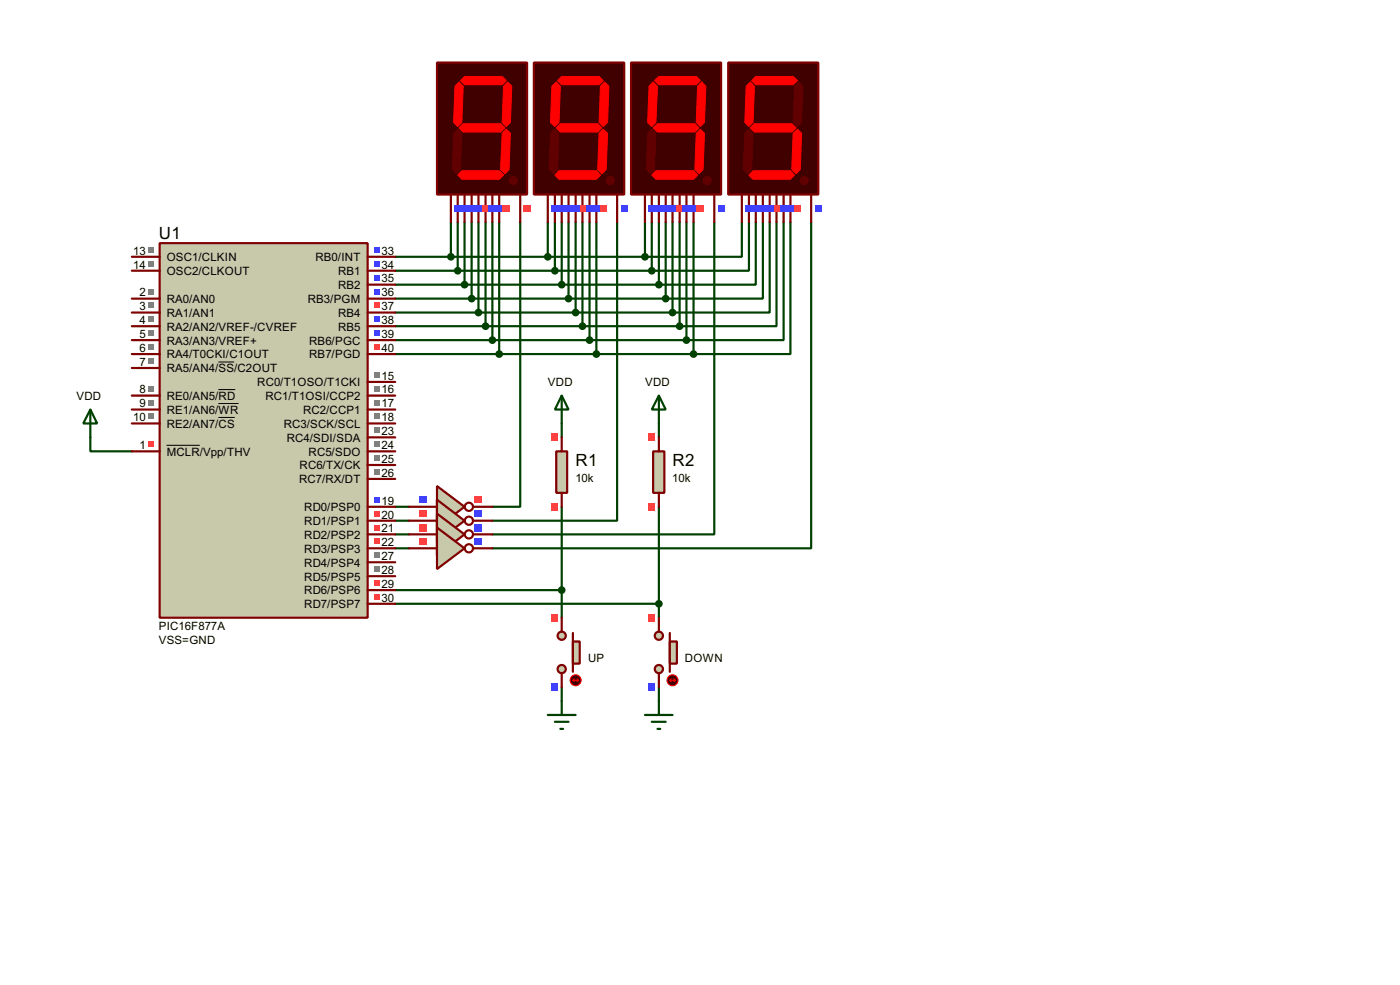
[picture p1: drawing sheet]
<svg xmlns="http://www.w3.org/2000/svg" width="256mm" height="180mm" viewBox="0 0 256 180" stroke-linecap="round" stroke-linejoin="round" font-family="sans-serif">
<g fill="none" stroke="#004000" stroke-width=".4">
<path d="M72.4 47h45.8M72.4 49.6h47M72.4 52.1h48.3M72.4 54.7h49.6M72.4 57.2h50.8M72.4 59.7h52.1M82.6 40.7v6.3M83.9 40.7v8.9M85.1 40.7v11.4M86.4 40.7v14M87.7 40.7v16.5M89 40.7v19"/>
<path d="M90.2 40.7v21.6M91.5 40.7v24.1M95.3 40.7v52.1h-5.1M100.4 40.7v6.3M101.7 40.7v8.9M102.9 40.7v11.4M104.2 40.7v14M105.5 40.7v16.5M106.7 40.7v19M108 40.7v21.6M109.3 40.7v24.1M113.1 40.7v54.6h-22.9"/>
<path d="M118.2 40.7v6.3M119.4 40.7v8.9M120.7 40.7v11.4M122 40.7v14M123.2 40.7v16.5M124.5 40.7v19M125.8 40.7v21.6M127.1 40.7v24.1M130.9 40.7v57.1h-40.7M135.9 40.7v6.3h-17.7M137.2 40.7v8.9h-17.8M138.5 40.7v11.4h-17.8"/>
<path d="M139.8 40.7v14h-17.8M141 40.7v16.5h-17.8M142.3 40.7v19h-17.8M143.6 40.7v21.6h-17.8M144.8 40.7v24.1h-17.7M148.6 40.7v59.7h-58.4M16.6 75l1.2 2.5h-2.5zM16.6 75v7.6h7.6M72.4 62.3h53.4M72.4 64.8h54.7M102.9 77.5v2.6M120.7 77.5v2.6"/>
<path d="M72.4 92.8h2.6M72.4 95.3h2.6M72.4 97.8h2.6M102.9 92.8v20.3M120.7 92.8v20.3M72.4 100.4h2.6M72.4 108h30.5M72.4 110.5h48.3M102.9 125.8v2.5M120.7 125.8v2.5"/>
</g>
<path d="M80.1 89l5 3.8-5 3.8z" fill="#c8c8aa" stroke="#800000" stroke-width=".4"/>
<g fill="none" stroke="#800000" stroke-width=".4">
<path d="M75 92.8h5.1M86.7 92.8h3.5"/>
<circle cx="85.9" cy="92.8" r=".75"/>
</g>
<path d="M87 90.9h1.3v1.2h-1.3z" fill="#ff4040"/>
<path d="M76.9 90.9h1.3v1.2h-1.3z" fill="#4040ff"/>
<path d="M80.1 91.5l5 3.8-5 3.8z" fill="#c8c8aa" stroke="#800000" stroke-width=".4"/>
<g fill="none" stroke="#800000" stroke-width=".4">
<path d="M75 95.3h5.1M86.7 95.3h3.5"/>
<circle cx="85.9" cy="95.3" r=".75"/>
</g>
<path d="M87 93.4h1.3v1.3h-1.3z" fill="#4040ff"/>
<path d="M76.9 93.4h1.3v1.3h-1.3z" fill="#ff4040"/>
<path d="M80.1 94l5 3.8-5 3.9z" fill="#c8c8aa" stroke="#800000" stroke-width=".4"/>
<g fill="none" stroke="#800000" stroke-width=".4">
<path d="M75 97.8h5.1M86.7 97.8h3.5"/>
<circle cx="85.9" cy="97.8" r=".75"/>
</g>
<path d="M87 95.9h1.3v1.3h-1.3z" fill="#4040ff"/>
<path d="M76.9 95.9h1.3v1.3h-1.3z" fill="#ff4040"/>
<path d="M29.3 44.5h38.1v68.6h-38.1z" fill="#c8c8aa" stroke="#800000" stroke-width=".4"/>
<g fill="none" stroke="#800000" stroke-width=".4">
<path d="M24.2 54.7h5.1M24.2 57.2h5.1M24.2 59.7h5.1M24.2 47h5.1M24.2 49.6h5.1M67.4 54.7h5M67.4 57.2h5M67.4 59.7h5M67.4 47h5M67.4 49.6h5M67.4 52.1h5M24.2 64.8h5.1"/>
<path d="M24.2 67.4h5.1M24.2 72.4h5.1M24.2 75h5.1M24.2 77.5h5.1M24.2 62.3h5.1M67.4 64.8h5M67.4 72.4h5M67.4 75h5M67.4 77.5h5M67.4 62.3h5M67.4 69.9h5M24.2 82.6h5.1"/>
<path d="M67.4 92.8h5M67.4 95.3h5M67.4 97.8h5M67.4 87.7h5M67.4 85.1h5M67.4 82.6h5M67.4 80.1h5M67.4 110.5h5M67.4 108h5M67.4 105.5h5M67.4 102.9h5M67.4 100.4h5"/>
</g>
<path d="M40 66.3h2.9M40 71.3h3.1M40 73.9h3.7M40 76.4h3M30.5 81.5h6.1" fill="none" stroke="#000" stroke-width=".18"/>
<g fill="#808080">
<path d="M27.1 52.9h1v1h-1z"/>
<path d="M27.1 55.4h1v1h-1z"/>
<path d="M27.1 58h1v1h-1z"/>
<path d="M27.1 63h1v1.1h-1z"/>
<path d="M27.1 65.6h1v1h-1z"/>
<path d="M27.1 70.7h1v1h-1z"/>
<path d="M27.1 73.2h1v1h-1z"/>
<path d="M27.1 75.7h1v1.1h-1z"/>
<path d="M27.1 45.3h1v1h-1z"/>
<path d="M27.1 47.8h1v1h-1z"/>
<path d="M68.5 70.7h1v1h-1z"/>
<path d="M68.5 73.2h1v1h-1z"/>
<path d="M68.5 75.7h1v1.1h-1z"/>
</g>
<path d="M68.5 91h1v1h-1z" fill="#4040ff"/>
<g fill="#ff4040">
<path d="M68.5 93.5h1v1h-1z"/>
<path d="M68.5 63h1v1.1h-1z"/>
</g>
<g fill="#4040ff">
<path d="M68.5 60.5h1v1h-1z"/>
<path d="M68.5 58h1v1h-1z"/>
</g>
<path d="M68.5 55.4h1v1h-1z" fill="#ff4040"/>
<g fill="#4040ff">
<path d="M68.5 52.9h1v1h-1z"/>
<path d="M68.5 50.3h1v1.1h-1z"/>
<path d="M68.5 47.8h1v1h-1z"/>
<path d="M68.5 45.3h1v1h-1z"/>
</g>
<g fill="#ff4040">
<path d="M68.5 108.8h1v1h-1z"/>
<path d="M68.5 106.2h1v1h-1z"/>
</g>
<g fill="#808080">
<path d="M68.5 103.7h1v1h-1z"/>
<path d="M68.5 101.1h1v1.1h-1z"/>
</g>
<g fill="#ff4040">
<path d="M68.5 98.6h1v1h-1z"/>
<path d="M68.5 96.1h1v1h-1z"/>
</g>
<g fill="#808080">
<path d="M68.5 85.9h1v1h-1z"/>
<path d="M68.5 83.4h1v1h-1z"/>
<path d="M68.5 80.8h1v1h-1z"/>
<path d="M68.5 78.3h1v1h-1z"/>
<path d="M27.1 60.5h1v1h-1z"/>
<path d="M68.5 68.1h1v1h-1z"/>
</g>
<path d="M27.1 80.8h1v1h-1z" fill="#ff4040"/>
<path d="M80.1 96.6l5 3.8-5 3.8z" fill="#c8c8aa" stroke="#800000" stroke-width=".4"/>
<g fill="none" stroke="#800000" stroke-width=".4">
<path d="M75 100.4h5.1M86.7 100.4h3.5"/>
<circle cx="85.9" cy="100.4" r=".75"/>
</g>
<path d="M87 98.5h1.3v1.2h-1.3z" fill="#4040ff"/>
<path d="M76.9 98.5h1.3v1.2h-1.3z" fill="#ff4040"/>
<path d="M80.1 11.5h16.5v24.1h-16.5z" fill="#400000" stroke="#800000" stroke-width=".4"/>
<g fill="#600000" stroke="#600000" stroke-width=".18">
<path d="M84.4 14.8l.7-.8h6.9l.8 .8-.8 .7h-6.9z" fill-rule="evenodd"/>
<path d="M93 15l.8 .8-.3 6.6-.7 .8-.8-.8 .3-6.6z" fill-rule="evenodd"/>
<path d="M84.9 22.7h6.8l.8 .7-.8 .8h-6.8l-.8-.8z" fill-rule="evenodd"/>
<path d="M84.1 15l.8 .8-.3 6.6-.7 .8-.8-.8 .3-6.6z" fill-rule="evenodd"/>
<path d="M92 24.4l.8-.7 .7 .7-.2 6.6-.8 .8-.8-.8z" fill-rule="evenodd"/>
<path d="M84.6 31.3h6.9l.8 .8-.8 .7h-6.9l-.7-.7z" fill-rule="evenodd"/>
<path d="M83.1 24.4l.8-.7 .7 .7-.2 6.6-.8 .8-.7-.8z" fill-rule="evenodd"/>
<circle cx="94" cy="33.1" r=".75"/>
</g>
<g fill="#f00" stroke="#f00" stroke-width=".18">
<path d="M84.4 14.8l.7-.8h6.9l.8 .8-.8 .7h-6.9z" fill-rule="evenodd"/>
<path d="M93 15l.8 .8-.3 6.6-.7 .8-.8-.8 .3-6.6z" fill-rule="evenodd"/>
<path d="M92 24.4l.8-.7 .7 .7-.2 6.6-.8 .8-.8-.8z" fill-rule="evenodd"/>
<path d="M84.6 31.3h6.9l.8 .8-.8 .7h-6.9l-.7-.7z" fill-rule="evenodd"/>
<path d="M84.1 15l.8 .8-.3 6.6-.7 .8-.8-.8 .3-6.6z" fill-rule="evenodd"/>
<path d="M84.9 22.7h6.8l.8 .7-.8 .8h-6.8l-.8-.8z" fill-rule="evenodd"/>
</g>
<path d="M82.6 35.6v5.1M83.9 35.6v5.1M85.1 35.6v5.1M86.4 35.6v5.1M87.7 35.6v5.1M89 35.6v5.1M90.2 35.6v5.1M91.5 35.6v5.1M95.3 35.6v5.1" fill="none" stroke="#800000" stroke-width=".4"/>
<g fill="#4040ff">
<path d="M83.2 37.5h1.3v1.3h-1.3z"/>
<path d="M85.8 37.5h1.2v1.3h-1.2z"/>
</g>
<path d="M88.3 37.5h1.3v1.3h-1.3z" fill="#ff4040"/>
<path d="M90.9 37.5h1.2v1.3h-1.2z" fill="#4040ff"/>
<path d="M95.9 37.5h1.3v1.3h-1.3z" fill="#ff4040"/>
<g fill="#4040ff">
<path d="M84.5 37.5h1.3v1.3h-1.3z"/>
<path d="M87 37.5h1.3v1.3h-1.3z"/>
<path d="M89.6 37.5h1.3v1.3h-1.3z"/>
</g>
<path d="M92.1 37.5h1.3v1.3h-1.3z" fill="#ff4040"/>
<path d="M97.8 11.5h16.6v24.1h-16.6z" fill="#400000" stroke="#800000" stroke-width=".4"/>
<g fill="#600000" stroke="#600000" stroke-width=".18">
<path d="M102.2 14.8l.7-.8h6.9l.7 .8-.7 .7h-6.9z" fill-rule="evenodd"/>
<path d="M110.8 15l.8 .8-.3 6.6-.8 .8-.7-.8 .2-6.6z" fill-rule="evenodd"/>
<path d="M101.9 23.4l.8-.7h6.8l.8 .7-.8 .8h-6.8z" fill-rule="evenodd"/>
<path d="M101.1 15.8l.8-.8 .8 .8-.3 6.6-.7 .8-.8-.8z" fill-rule="evenodd"/>
<path d="M109.8 24.4l.7-.7 .8 .7-.2 6.6-.8 .8-.8-.8z" fill-rule="evenodd"/>
<path d="M102.4 31.3h6.9l.7 .8-.7 .7h-6.9l-.7-.7z" fill-rule="evenodd"/>
<path d="M100.9 24.4l.8-.7 .7 .7-.2 6.6-.8 .8-.8-.8z" fill-rule="evenodd"/>
<circle cx="111.8" cy="33.1" r=".75"/>
</g>
<g fill="#f00" stroke="#f00" stroke-width=".18">
<path d="M102.2 14.8l.7-.8h6.9l.7 .8-.7 .7h-6.9z" fill-rule="evenodd"/>
<path d="M110.8 15l.8 .8-.3 6.6-.8 .8-.7-.8 .2-6.6z" fill-rule="evenodd"/>
<path d="M109.8 24.4l.7-.7 .8 .7-.2 6.6-.8 .8-.8-.8z" fill-rule="evenodd"/>
<path d="M102.4 31.3h6.9l.7 .8-.7 .7h-6.9l-.7-.7z" fill-rule="evenodd"/>
<path d="M101.1 15.8l.8-.8 .8 .8-.3 6.6-.7 .8-.8-.8z" fill-rule="evenodd"/>
<path d="M101.9 23.4l.8-.7h6.8l.8 .7-.8 .8h-6.8z" fill-rule="evenodd"/>
</g>
<path d="M100.4 35.6v5.1M101.7 35.6v5.1M102.9 35.6v5.1M104.2 35.6v5.1M105.5 35.6v5.1M106.7 35.6v5.1M108 35.6v5.1M109.3 35.6v5.1M113.1 35.6v5.1" fill="none" stroke="#800000" stroke-width=".4"/>
<g fill="#4040ff">
<path d="M101 37.5h1.3v1.3h-1.3z"/>
<path d="M103.6 37.5h1.2v1.3h-1.2z"/>
</g>
<path d="M106.1 37.5h1.3v1.3h-1.3z" fill="#ff4040"/>
<g fill="#4040ff">
<path d="M108.6 37.5h1.3v1.3h-1.3z"/>
<path d="M113.7 37.5h1.3v1.3h-1.3z"/>
<path d="M102.3 37.5h1.3v1.3h-1.3z"/>
<path d="M104.8 37.5h1.3v1.3h-1.3z"/>
<path d="M107.4 37.5h1.2v1.3h-1.2z"/>
</g>
<path d="M109.9 37.5h1.3v1.3h-1.3z" fill="#ff4040"/>
<path d="M115.6 11.5h16.5v24.1h-16.5z" fill="#400000" stroke="#800000" stroke-width=".4"/>
<g fill="#600000" stroke="#600000" stroke-width=".18">
<path d="M119.9 14.8l.8-.8h6.9l.7 .8-.7 .7h-6.9z" fill-rule="evenodd"/>
<path d="M128.6 15l.7 .8-.2 6.6-.8 .8-.7-.8 .2-6.6z" fill-rule="evenodd"/>
<path d="M119.7 23.4l.8-.7h6.8l.8 .7-.8 .8h-6.8z" fill-rule="evenodd"/>
<path d="M119.7 15l.8 .8-.3 6.6-.8 .8-.7-.8 .2-6.6z" fill-rule="evenodd"/>
<path d="M127.6 24.4l.7-.7 .8 .7-.3 6.6-.7 .8-.8-.8z" fill-rule="evenodd"/>
<path d="M120.2 31.3h6.9l.7 .8-.7 .7h-6.9l-.8-.7z" fill-rule="evenodd"/>
<path d="M118.7 24.4l.7-.7 .8 .7-.3 6.6-.7 .8-.8-.8z" fill-rule="evenodd"/>
<circle cx="129.5" cy="33.1" r=".75"/>
</g>
<g fill="#f00" stroke="#f00" stroke-width=".18">
<path d="M119.9 14.8l.8-.8h6.9l.7 .8-.7 .7h-6.9z" fill-rule="evenodd"/>
<path d="M128.6 15l.7 .8-.2 6.6-.8 .8-.7-.8 .2-6.6z" fill-rule="evenodd"/>
<path d="M127.6 24.4l.7-.7 .8 .7-.3 6.6-.7 .8-.8-.8z" fill-rule="evenodd"/>
<path d="M120.2 31.3h6.9l.7 .8-.7 .7h-6.9l-.8-.7z" fill-rule="evenodd"/>
<path d="M119.7 15l.8 .8-.3 6.6-.8 .8-.7-.8 .2-6.6z" fill-rule="evenodd"/>
<path d="M119.7 23.4l.8-.7h6.8l.8 .7-.8 .8h-6.8z" fill-rule="evenodd"/>
</g>
<path d="M118.2 35.6v5.1M119.4 35.6v5.1M120.7 35.6v5.1M122 35.6v5.1M123.2 35.6v5.1M124.5 35.6v5.1M125.8 35.6v5.1M127.1 35.6v5.1M130.9 35.6v5.1" fill="none" stroke="#800000" stroke-width=".4"/>
<g fill="#4040ff">
<path d="M118.8 37.5h1.3v1.3h-1.3z"/>
<path d="M121.3 37.5h1.3v1.3h-1.3z"/>
</g>
<path d="M123.9 37.5h1.2v1.3h-1.2z" fill="#ff4040"/>
<g fill="#4040ff">
<path d="M126.4 37.5h1.3v1.3h-1.3z"/>
<path d="M131.5 37.5h1.3v1.3h-1.3z"/>
<path d="M120.1 37.5h1.2v1.3h-1.2z"/>
<path d="M122.6 37.5h1.3v1.3h-1.3z"/>
<path d="M125.1 37.5h1.3v1.3h-1.3z"/>
</g>
<path d="M127.7 37.5h1.3v1.3h-1.3z" fill="#ff4040"/>
<path d="M133.4 11.5h16.5v24.1h-16.5z" fill="#400000" stroke="#800000" stroke-width=".4"/>
<g fill="#600000" stroke="#600000" stroke-width=".18">
<path d="M137.7 14.8l.8-.8h6.8l.8 .8-.8 .7h-6.8z" fill-rule="evenodd"/>
<path d="M146.4 15l.7 .8-.2 6.6-.8 .8-.8-.8 .3-6.6z" fill-rule="evenodd"/>
<path d="M137.5 23.4l.7-.7h6.9l.8 .7-.8 .8h-6.9z" fill-rule="evenodd"/>
<path d="M137.5 15l.7 .8-.2 6.6-.8 .8-.7-.8 .2-6.6z" fill-rule="evenodd"/>
<path d="M145.3 24.4l.8-.7 .8 .7-.3 6.6-.7 .8-.8-.8z" fill-rule="evenodd"/>
<path d="M138 31.3h6.8l.8 .8-.8 .7h-6.8l-.8-.7z" fill-rule="evenodd"/>
<path d="M136.5 24.4l.7-.7 .8 .7-.3 6.6-.7 .8-.8-.8z" fill-rule="evenodd"/>
<circle cx="147.3" cy="33.1" r=".75"/>
</g>
<g fill="#f00" stroke="#f00" stroke-width=".18">
<path d="M137.7 14.8l.8-.8h6.8l.8 .8-.8 .7h-6.8z" fill-rule="evenodd"/>
<path d="M145.3 24.4l.8-.7 .8 .7-.3 6.6-.7 .8-.8-.8z" fill-rule="evenodd"/>
<path d="M138 31.3h6.8l.8 .8-.8 .7h-6.8l-.8-.7z" fill-rule="evenodd"/>
<path d="M137.5 15l.7 .8-.2 6.6-.8 .8-.7-.8 .2-6.6z" fill-rule="evenodd"/>
<path d="M137.5 23.4l.7-.7h6.9l.8 .7-.8 .8h-6.9z" fill-rule="evenodd"/>
</g>
<path d="M135.9 35.6v5.1M137.2 35.6v5.1M138.5 35.6v5.1M139.8 35.6v5.1M141 35.6v5.1M142.3 35.6v5.1M143.6 35.6v5.1M144.8 35.6v5.1M148.6 35.6v5.1" fill="none" stroke="#800000" stroke-width=".4"/>
<g fill="#4040ff">
<path d="M136.6 37.5h1.2v1.3h-1.2z"/>
<path d="M139.1 37.5h1.3v1.3h-1.3z"/>
</g>
<path d="M141.7 37.5h1.2v1.3h-1.2z" fill="#ff4040"/>
<g fill="#4040ff">
<path d="M144.2 37.5h1.3v1.3h-1.3z"/>
<path d="M149.3 37.5h1.2v1.3h-1.2z"/>
<path d="M137.8 37.5h1.3v1.3h-1.3z"/>
<path d="M140.4 37.5h1.3v1.3h-1.3z"/>
<path d="M142.9 37.5h1.3v1.3h-1.3z"/>
</g>
<path d="M145.5 37.5h1.2v1.3h-1.2z" fill="#ff4040"/>
<g fill="#004000" stroke="#004000" stroke-width=".4">
<circle cx="82.6" cy="47" r=".5"/>
<circle cx="83.8" cy="49.6" r=".5"/>
<circle cx="85.1" cy="52.1" r=".5"/>
<circle cx="86.4" cy="54.7" r=".5"/>
<circle cx="87.6" cy="57.2" r=".5"/>
<circle cx="88.9" cy="59.7" r=".5"/>
<circle cx="90.2" cy="62.3" r=".5"/>
<circle cx="91.4" cy="64.8" r=".5"/>
<circle cx="100.3" cy="47" r=".5"/>
<circle cx="118.1" cy="47" r=".5"/>
<circle cx="101.6" cy="49.6" r=".5"/>
<circle cx="119.4" cy="49.6" r=".5"/>
<circle cx="120.7" cy="52.1" r=".5"/>
<circle cx="102.9" cy="52.1" r=".5"/>
<circle cx="104.1" cy="54.7" r=".5"/>
<circle cx="121.9" cy="54.7" r=".5"/>
<circle cx="123.2" cy="57.2" r=".5"/>
<circle cx="105.4" cy="57.2" r=".5"/>
<circle cx="106.7" cy="59.7" r=".5"/>
<circle cx="124.5" cy="59.7" r=".5"/>
<circle cx="125.7" cy="62.3" r=".5"/>
<circle cx="127" cy="64.8" r=".5"/>
<circle cx="108" cy="62.3" r=".5"/>
<circle cx="109.2" cy="64.8" r=".5"/>
</g>
<g fill="#c8c8aa" stroke="#800000" stroke-width=".4">
<circle cx="102.9" cy="122.5" r=".75"/>
<circle cx="102.9" cy="116.4" r=".75"/>
</g>
<path d="M105 115.9v7.1" fill="none" stroke="#800000" stroke-width=".4"/>
<path d="M105 117.4h1.2v4.1h-1.2z" fill="#c8c8aa" stroke="#800000" stroke-width=".4"/>
<path d="M102.9 113.1v2.5M102.9 123.2v2.6" fill="none" stroke="#800000" stroke-width=".4"/>
<circle cx="105.4" cy="124.5" r="1" fill="#400000" stroke="#f00" stroke-width=".2"/>
<path d="M105 124.5h1M105 124.5l.2 .3M105.2 124.3l-.2 .2M105.7 124.3l.3 .2M106 124.5l-.3 .3" fill="none" stroke="#f00" stroke-width=".2"/>
<path d="M101 112.4h1.3v1.3h-1.3z" fill="#ff4040"/>
<path d="M101 125.1h1.3v1.3h-1.3z" fill="#4040ff"/>
<path d="M101.9 82.6h2v7.6h-2z" fill="#c8c8aa" stroke="#800000" stroke-width=".4"/>
<path d="M102.9 80.1v2.5M102.9 90.2v2.6" fill="none" stroke="#800000" stroke-width=".4"/>
<g fill="#ff4040">
<path d="M101 79.4h1.3v1.3h-1.3z"/>
<path d="M101 92.1h1.3v1.3h-1.3z"/>
</g>
<path d="M102.9 72.4l1.3 2.6h-2.5zM102.9 72.4v5.1" fill="none" stroke="#004000" stroke-width=".4"/>
<path d="M119.7 82.6h2v7.6h-2z" fill="#c8c8aa" stroke="#800000" stroke-width=".4"/>
<path d="M120.7 80.1v2.5M120.7 90.2v2.6" fill="none" stroke="#800000" stroke-width=".4"/>
<g fill="#ff4040">
<path d="M118.8 79.4h1.3v1.3h-1.3z"/>
<path d="M118.8 92.1h1.3v1.3h-1.3z"/>
</g>
<path d="M120.7 72.4l1.3 2.6h-2.6zM120.7 72.4v5.1" fill="none" stroke="#004000" stroke-width=".4"/>
<circle cx="102.9" cy="108" r=".5" fill="#004000" stroke="#004000" stroke-width=".4"/>
<g fill="#c8c8aa" stroke="#800000" stroke-width=".4">
<circle cx="120.7" cy="122.5" r=".75"/>
<circle cx="120.7" cy="116.4" r=".75"/>
</g>
<path d="M122.7 115.9v7.1" fill="none" stroke="#800000" stroke-width=".4"/>
<path d="M122.7 117.4h1.3v4.1h-1.3z" fill="#c8c8aa" stroke="#800000" stroke-width=".4"/>
<path d="M120.7 113.1v2.5M120.7 123.2v2.6" fill="none" stroke="#800000" stroke-width=".4"/>
<circle cx="123.2" cy="124.5" r="1" fill="#400000" stroke="#f00" stroke-width=".2"/>
<path d="M122.7 124.5h1.1M122.7 124.5l.3 .3M123 124.3l-.3 .2M123.5 124.3l.3 .2M123.8 124.5l-.3 .3" fill="none" stroke="#f00" stroke-width=".2"/>
<path d="M118.8 112.4h1.3v1.3h-1.3z" fill="#ff4040"/>
<path d="M118.8 125.1h1.3v1.3h-1.3z" fill="#4040ff"/>
<circle cx="120.7" cy="110.5" r=".5" fill="#004000" stroke="#004000" stroke-width=".4"/>
<path d="M100.4 130.9h5.1M101.7 132.1h2.5M102.7 133.4h.5M102.9 128.3v2.6M118.2 130.9h5M119.4 132.1h2.6M120.5 133.4h.5M120.7 128.3v2.6" fill="none" stroke="#004000" stroke-width=".4"/>
<g font-size="3.5">
<text x="29.1" y="43.7">U1</text>
<text x="105.5" y="85.3">R1</text>
<text x="123.2" y="85.3">R2</text>
</g>
<g font-size="2.4">
<text x="24.4" y="46.6">13</text>
<text x="30.5" y="47.8">OSC1/CLKIN</text>
<text x="57.8" y="47.8">RB0/INT</text>
<text x="69.9" y="46.6">33</text>
<text x="24.4" y="49.2">14</text>
<text x="30.5" y="50.4">OSC2/CLKOUT</text>
<text x="61.9" y="52.9">RB2</text>
<text x="61.9" y="50.4">RB1</text>
<text x="69.9" y="51.7">35</text>
<text x="69.9" y="49.2">34</text>
<text x="25.6" y="54.3">2</text>
<text x="25.6" y="56.8">3</text>
<text x="25.6" y="59.3">4</text>
<text x="30.5" y="55.4">RA0/AN0</text>
<text x="30.5" y="58">RA1/AN1</text>
<text x="56.4" y="55.4">RB3/PGM</text>
<text x="61.9" y="58">RB4</text>
<text x="69.9" y="59.3">38</text>
<text x="69.9" y="56.8">37</text>
<text x="69.9" y="54.3">36</text>
<text x="25.6" y="64.4">6</text>
<text x="25.6" y="61.9">5</text>
<text x="30.5" y="60.5">RA2/AN2/VREF-/CVREF</text>
<text x="30.5" y="65.6">RA4/T0CKI/C1OUT</text>
<text x="30.5" y="63.1">RA3/AN3/VREF+</text>
<text x="56.6" y="65.6">RB7/PGD</text>
<text x="56.6" y="63.1">RB6/PGC</text>
<text x="61.9" y="60.5">RB5</text>
<text x="69.9" y="64.4">40</text>
<text x="69.9" y="61.9">39</text>
<text x="25.6" y="67">7</text>
<text x="25.6" y="72">8</text>
<text x="30.5" y="68.1">RA5/AN4/SS/C2OUT</text>
<text x="47.1" y="70.7">RC0/T1OSO/T1CKI</text>
<text x="69.9" y="72">16</text>
<text x="69.9" y="69.5">15</text>
<text x="100.4" y="70.7">VDD</text>
<text x="118.2" y="70.7">VDD</text>
<text x="14" y="73.2">VDD</text>
<text x="24.4" y="77.1">10</text>
<text x="25.6" y="74.6">9</text>
<text x="30.5" y="73.2">RE0/AN5/RD</text>
<text x="30.5" y="75.8">RE1/AN6/WR</text>
<text x="48.6" y="73.2">RC1/T1OSI/CCP2</text>
<text x="55.5" y="75.8">RC2/CCP1</text>
<text x="69.9" y="74.6">17</text>
<text x="69.9" y="77.1">18</text>
<text x="25.6" y="82.2">1</text>
<text x="30.5" y="78.3">RE2/AN7/CS</text>
<text x="30.5" y="83.4">MCLR/Vpp/THV</text>
<text x="52" y="78.3">RC3/SCK/SCL</text>
<text x="52.5" y="80.8">RC4/SDI/SDA</text>
<text x="56.5" y="83.4">RC5/SDO</text>
<text x="69.9" y="82.2">24</text>
<text x="69.9" y="79.7">23</text>
<text x="54.8" y="88.5">RC7/RX/DT</text>
<text x="54.9" y="85.9">RC6/TX/CK</text>
<text x="69.9" y="87.3">26</text>
<text x="69.9" y="84.7">25</text>
<text x="105.4" y="88.2">10k</text>
<text x="123.2" y="88.2">10k</text>
<text x="55.7" y="93.6">RD0/PSP0</text>
<text x="69.9" y="92.4">19</text>
<text x="69.9" y="94.9">20</text>
<text x="55.7" y="96.1">RD1/PSP1</text>
<text x="55.7" y="101.2">RD3/PSP3</text>
<text x="55.7" y="98.6">RD2/PSP2</text>
<text x="69.9" y="100">22</text>
<text x="69.9" y="97.4">21</text>
<text x="55.7" y="106.3">RD5/PSP5</text>
<text x="55.7" y="103.7">RD4/PSP4</text>
<text x="69.9" y="107.6">29</text>
<text x="69.9" y="105.1">28</text>
<text x="69.9" y="102.5">27</text>
<text x="55.7" y="111.3">RD7/PSP7</text>
<text x="55.7" y="108.8">RD6/PSP6</text>
<text x="69.9" y="110.1">30</text>
<text x="29.1" y="115.3">PIC16F877A</text>
<text x="29.1" y="117.8">VSS=GND</text>
<text x="107.7" y="121.2">UP</text>
<text x="125.5" y="121.2">DOWN</text>
</g>
</svg>
